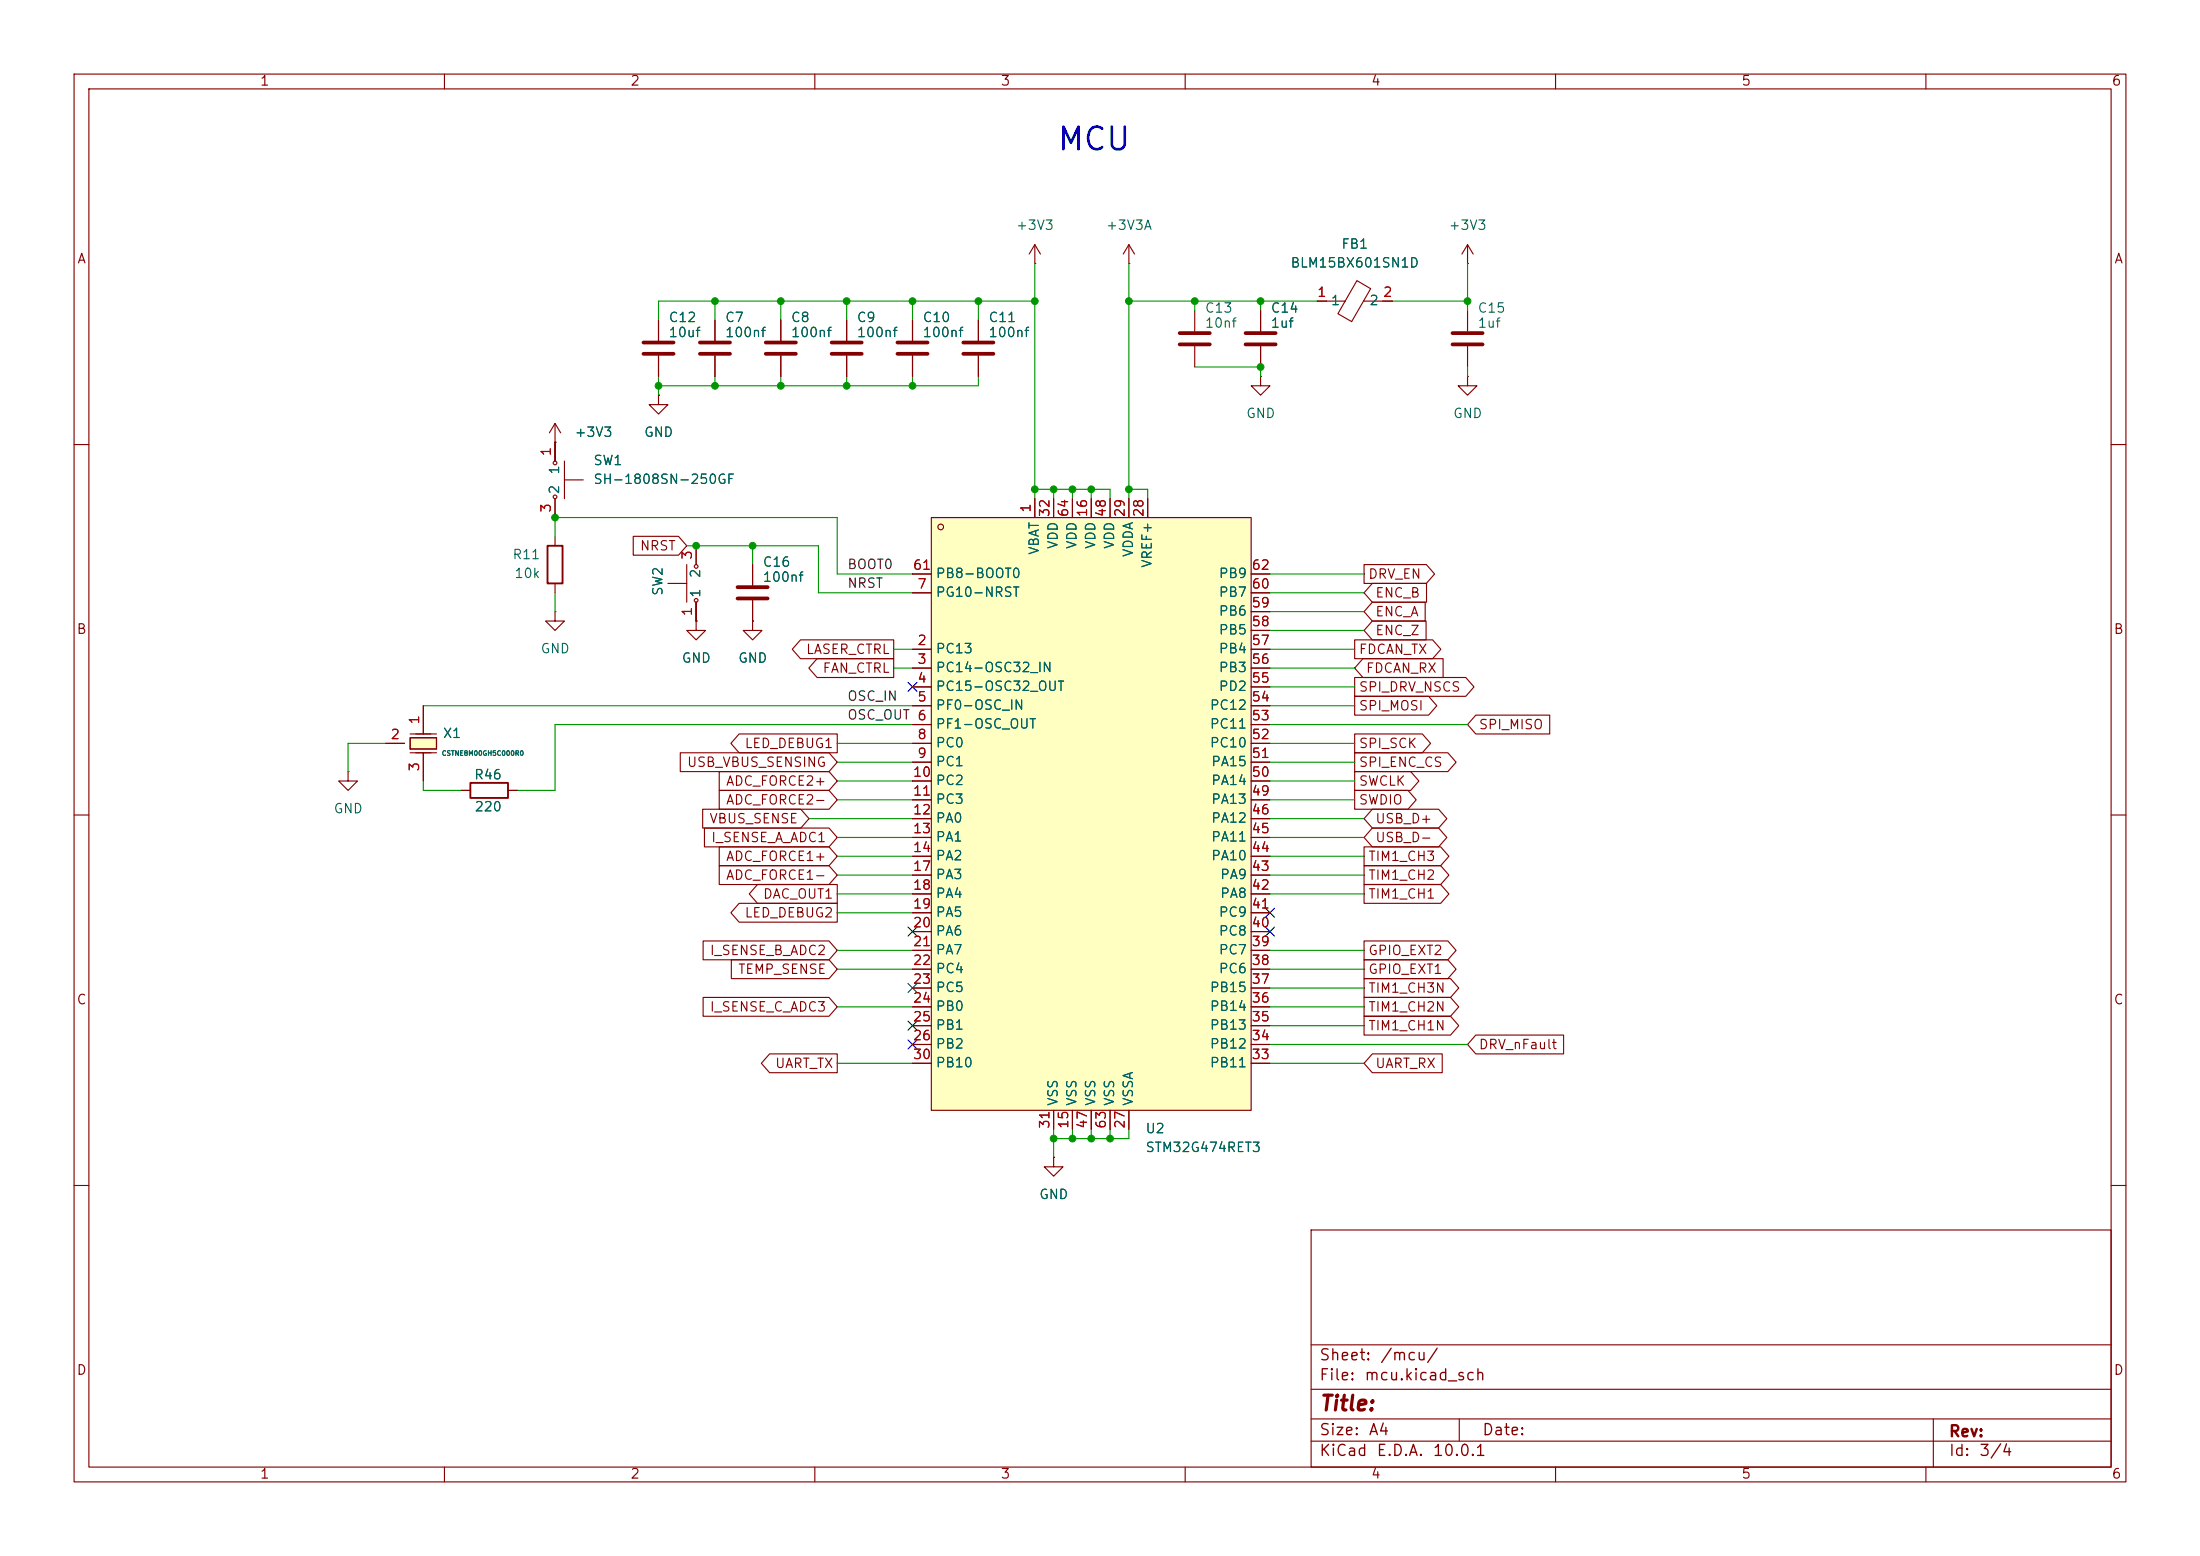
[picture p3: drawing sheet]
<svg xmlns="http://www.w3.org/2000/svg" width="297mm" height="210mm" viewBox="0 0 297 210" stroke-linecap="round" stroke-linejoin="round" font-family="sans-serif">
<g fill="none" stroke="#840000" stroke-width=".15">
<path d="M10 10h277v190h-277zM12 12h273v186h-273zM60 10v2M110 10v2M160 10v2M210 10v2M260 10v2M139.7 35.6h.1M139.7 33l-.8 1.3M139.7 33l.8 1.3M139.7 33v2.6M152.4 35.6h.1"/>
<path d="M152.4 33l-.8 1.3M152.4 33l.8 1.3M152.4 33v2.6M74.9 59.7h.1M74.9 57.2v2.5M74.9 57.2l-.7 1.2M74.9 57.2l.8 1.2M88.9 53.3v1.3h1.3l-1.3 1.3-1.3-1.3h1.3M88.9 53.3h.1M96.5 43.2v2.8M96.5 48v2.8M105.4 43.2v2.8"/>
<path d="M105.4 48v2.8M10 60h2M74.9 72.4v1.3M74.9 78.7v1.3M285 60h2M10 110h2M47 104.1v1.3h1.3l-1.3 1.3-1.3-1.3h1.3M47 104.1h.1M62.2 106.7h1.3M68.6 106.7h1.2M285 110h2M142.2 156.2v1.3h1.3l-1.3 1.3-1.2-1.3h1.2"/>
<path d="M142.2 156.2h.1M10 160h2M177 166h108v32h-108zM285 160h2M60 198v2M110 198v2M160 198v2M177 194.5h108M177 191.5h108M177 187.5h108M177 181.5h108M197 191.5v3"/>
<path d="M210 198v2M260 198v2M261 191.5v6.5"/>
</g>
<path d="M73.9 73.7h2v5h-2zM63.5 105.7h5.1v2h-5.1z" fill="none" stroke="#840000" stroke-width=".25"/>
<path d="M94.5 46.2h4.1M94.5 47.8h4.1M103.4 46.2h4M103.4 47.8h4" fill="none" stroke="#840000" stroke-width=".51"/>
<path d="M55.4 99.6h3.5v1.5h-3.5z" fill="#ffffc2"/>
<g fill="none" stroke="#840000" stroke-width=".15">
<path d="M114.3 43.2v2.8M114.3 48v2.8M123.2 43.2v2.8M123.2 48v2.8M161.3 41.9v2.8M161.3 46.7v2.8M170.2 50.8v1.3h1.2l-1.2 1.2-1.3-1.2h1.3M170.2 50.8h.1M170.2 41.9v2.8M170.2 46.7v2.8M55.4 99.6h3.5v1.5h-3.5zM55.4 99.1h3.5"/>
<path d="M57.1 95.3v3.8M52.1 100.3h2.5M55.4 101.6h3.5M57.1 101.6v3.8"/>
</g>
<path d="M112.3 46.2h4M112.3 47.8h4M121.2 46.2h4M121.2 47.8h4M159.3 45h4M159.3 46.5h4M168.1 45h4.1M168.1 46.5h4.1" fill="none" stroke="#840000" stroke-width=".51"/>
<path d="M125.7 69.9h43.2v80h-43.2z" fill="#ffffc2"/>
<g fill="none" stroke="#840000" stroke-width=".15">
<path d="M183.2 37.9l1.8 1.1-2.5 4.4-1.9-1.1zM198.1 35.6h.1M198.1 33v2.6M198.1 33l-.7 1.3M198.1 33l.8 1.3M74.9 59.7h.1M74.9 59.7v2.5M88.9 53.3h.1M88.9 43.2v2.8M88.9 48v2.8M96.5 43.2v2.8M96.5 48v2.8"/>
<path d="M105.4 43.2v2.8M105.4 48v2.8M114.3 43.2v2.8M114.3 48v2.8M123.2 43.2v2.8M123.2 48v2.8M132.1 43.2v2.8M132.1 48v2.8M170.2 41.9v2.8M170.2 46.7v2.8M177.8 40.6h3.8M184.1 40.6h3.9"/>
<path d="M198.1 50.8v1.3h1.3l-1.3 1.2-1.3-1.2h1.3M198.1 50.8h.1M198.1 41.9v2.8M198.1 46.7v2.8M74.9 67.3v2.6M76.2 62.2v5.1M76.2 64.8h2.5M85.5 72.4h6.1l1.1 1.3-1.1 1.2h-6.1zM90.2 78.7h2.5M92.7 76.2v5.1M94 73.7v2.5M101.6 76.2v2.8"/>
<path d="M123.2 77.5h2.5M125.7 69.9h43.2v80h-43.2zM139.7 67.3v2.6M142.2 67.3v2.6M144.8 67.3v2.6M147.3 67.3v2.6M149.9 67.3v2.6M152.4 67.3v2.6M154.9 67.3v2.6M168.9 77.5h2.5M184.1 76.2h8.5l1.1 1.3-1.1 1.2h-8.5zM185.3 78.7h7.3v2.6h-7.3l-1.2-1.3z"/>
<path d="M57.1 95.3v3.8M74.9 82.6v1.2h1.3l-1.3 1.3-1.2-1.3h1.2M74.9 82.6h.1M94 83.8v1.3h1.2l-1.2 1.3-1.3-1.3h1.3M94 83.8h.1M94 81.3v2.5M99.8 99.1h13.2v2.5h-13.2l-1.1-1.3zM101.6 83.8v1.3h1.3l-1.3 1.3-1.3-1.3h1.3M101.6 83.8h.1M101.6 81v2.8M108.1 86.4h12.5v2.5h-12.5l-1.1-1.3zM110.3 88.9h10.3v2.5h-10.3l-1.1-1.2z"/>
<path d="M123.2 87.6h2.5M123.2 90.2h2.5M123.2 92.7h2.5M123.2 95.3h2.5M123.2 97.8h2.5M123.2 80h2.5M168.9 87.6h2.5M168.9 90.2h2.5M168.9 92.7h2.5M168.9 95.3h2.5M168.9 97.8h2.5M168.9 80h2.5"/>
<path d="M168.9 85.1h2.5M168.9 82.6h2.5M182.9 86.4h10.5l1.1 1.2-1.1 1.3h-10.5zM182.9 94h10l1.1 1.3-1.1 1.2h-10zM182.9 91.4h15l1.1 1.3-1.1 1.3h-15zM182.9 99.1h9.1l1.1 1.2-1.1 1.3h-9.1zM184 88.9h10.8v2.5h-10.8l-1.1-1.2zM185.3 83.8h7.2v2.6h-7.2l-1.2-1.3zM185.3 81.3h7.1v2.5h-7.1l-1.2-1.2zM199.2 96.5h10v2.6h-10l-1.1-1.3zM52.1 100.3h2.5M57.1 101.6v3.8"/>
<path d="M62.2 106.7h1.3M68.6 106.7h1.2M91.8 101.6h20.1l1.1 1.3-1.1 1.2h-20.1zM94.9 109.2h13.2l1.1 1.3-1.1 1.3h-13.2zM95.1 111.8h16.8l1.1 1.2-1.1 1.3h-16.8zM97.1 104.1h14.8l1.1 1.3-1.1 1.3h-14.8zM97.1 106.7h14.8l1.1 1.3-1.1 1.2h-14.8zM97.1 114.3h14.8l1.1 1.3-1.1 1.2h-14.8zM97.1 116.8h14.8l1.1 1.3-1.1 1.3h-14.8zM102.3 119.4h10.7v2.5h-10.7l-1.1-1.2zM123.2 100.3h2.5M123.2 102.9h2.5"/>
<path d="M123.2 105.4h2.5M123.2 108h2.5M123.2 110.5h2.5M123.2 113h2.5M123.2 115.6h2.5M123.2 118.1h2.5M168.9 100.3h2.5M168.9 102.9h2.5M168.9 105.4h2.5M168.9 108h2.5M168.9 110.5h2.5M168.9 113h2.5"/>
<path d="M168.9 115.6h2.5M168.9 118.1h2.5M182.9 101.6h12.6l1.1 1.3-1.1 1.2h-12.6zM182.9 104.1h7.5l1.2 1.3-1.2 1.3h-7.5zM182.9 106.7h7.2l1.1 1.3-1.1 1.2h-7.2zM184.1 114.3h10.4l1.1 1.3-1.1 1.2h-10.4zM184.1 119.4h10.4l1.1 1.3-1.1 1.2h-10.4zM184.1 116.8h10.4l1.1 1.3-1.1 1.3h-10.4zM185.3 111.8h8.9l1.1 1.2-1.1 1.3h-8.9l-1.2-1.3zM185.3 109.2h8.9l1.1 1.3-1.1 1.3h-8.9l-1.2-1.3zM94.9 127h17l1.1 1.3-1.1 1.2h-17zM94.9 134.6h17l1.1 1.3-1.1 1.3h-17z"/>
<path d="M98.7 129.5h13.2l1.1 1.3-1.1 1.3h-13.2zM99.8 121.9h13.2v2.6h-13.2l-1.1-1.3zM123.2 120.7h2.5M123.2 123.2h2.5M123.2 125.7h2.5M123.2 128.3h2.5M123.2 130.8h2.5M123.2 133.4h2.5M123.2 135.9h2.5M123.2 138.4h2.5M168.9 120.7h2.5M168.9 123.2h2.5"/>
<path d="M168.9 125.7h2.5M168.9 128.3h2.5M168.9 130.8h2.5M168.9 133.4h2.5M168.9 135.9h2.5M168.9 138.4h2.5M184.1 132.1h11.7l1.1 1.3-1.1 1.2h-11.7zM184.1 134.6h11.7l1.1 1.3-1.1 1.3h-11.7zM184.1 129.5h11.4l1.1 1.3-1.1 1.3h-11.4zM184.1 137.2h11.7l1.1 1.2-1.1 1.3h-11.7zM184.1 127h11.4l1.1 1.3-1.1 1.2h-11.4zM199.2 139.7h11.9v2.5h-11.9l-1.1-1.2z"/>
<path d="M103.9 142.2h9.1v2.6h-9.1l-1.1-1.3zM123.2 141h2.5M123.2 143.5h2.5M142.2 156.2h.1M142.2 149.9v2.5M144.8 149.9v2.5M147.3 149.9v2.5M149.9 149.9v2.5M152.4 149.9v2.5M168.9 141h2.5M168.9 143.5h2.5M185.3 142.2h9.4v2.6h-9.4l-1.2-1.3z"/>
<circle cx="74.9" cy="62.5" r=".25"/>
<circle cx="74.9" cy="67.1" r=".25"/>
<circle cx="94" cy="76.4" r=".25"/>
<circle cx="127" cy="71.1" r=".38"/>
<circle cx="94" cy="81" r=".25"/>
</g>
<path d="M86.9 46.2h4M86.9 47.8h4M130 46.2h4.1M130 47.8h4.1M196.1 45h4.1M196.1 46.5h4.1M99.6 79.2h4M99.6 80.8h4" fill="none" stroke="#840000" stroke-width=".51"/>
<g fill="none" stroke="#009600" stroke-width=".15">
<path d="M139.7 35.6v31.7M152.4 35.6v31.7M198.1 35.6v6.3M88.9 50.8v2.5M96.5 40.6v2.6M96.5 50.8v1.3M105.4 40.6v2.6M105.4 50.8v1.3M114.3 40.6v2.6M114.3 50.8v1.3M123.2 40.6v2.6M123.2 50.8v1.3"/>
<path d="M132.1 50.8v1.3h-43.2M132.1 40.6v2.6M139.7 40.6h-50.8v2.6M152.4 40.6h25.4M161.3 49.5h8.9v1.3M161.3 40.6v1.3M170.2 40.6v1.3M188 40.6h10.1M198.1 49.5v1.3M74.9 72.4v-2.5h38.1v7.6h10.2M92.7 73.7h17.8v6.3h12.7M101.6 73.7v2.5"/>
<path d="M139.7 66h10.2v1.3M142.2 66v1.3M144.8 66v1.3M147.3 66v1.3M152.4 66h2.5v1.3M171.4 77.5h12.7M57.1 95.3h66.1M74.9 80v2.6M120.6 90.2h2.6M120.6 87.6h2.6M123.2 97.8h-48.3v8.9h-5.1M171.4 92.7h11.5"/>
<path d="M171.4 95.3h11.5M171.4 97.8h26.7M171.4 90.2h11.5M171.4 80h12.7M171.4 82.6h12.7M171.4 87.6h11.5M171.4 85.1h12.7M52.1 100.3h-5.1v3.8M57.1 105.4v1.3h5.1M109.2 110.5h14M113 115.6h10.2M113 118.1h10.2"/>
<path d="M113 113h10.2M113 100.3h10.2M113 105.4h10.2M113 108h10.2M113 102.9h10.2M171.4 115.6h12.7M171.4 110.5h12.7M171.4 118.1h12.7M171.4 113h12.7M171.4 100.3h11.5M171.4 105.4h11.5M171.4 108h11.5"/>
<path d="M171.4 102.9h11.5M113 128.3h10.2M113 130.8h10.2M113 135.9h10.2M113 120.7h10.2M113 123.2h10.2M171.4 128.3h12.7M171.4 130.8h12.7M171.4 133.4h12.7M171.4 138.4h12.7M171.4 135.9h12.7M171.4 120.7h12.7"/>
<path d="M113 143.5h10.2M142.2 152.4v3.8M144.8 152.4v1.3M147.3 152.4v1.3M149.9 152.4v1.3M152.4 152.4v1.3h-10.2M171.4 143.5h12.7M171.4 141h26.7"/>
</g>
<g fill="none" stroke="#000084" stroke-width=".15">
<path d="M122.6 92.1l1.2 1.2M123.8 92.1l-1.2 1.2M122.6 137.8l1.2 1.2M122.6 132.7l1.2 1.3M122.6 125.1l1.2 1.2M123.8 137.8l-1.2 1.2M123.8 132.7l-1.2 1.3M123.8 125.1l-1.2 1.2M170.8 125.1l1.3 1.2M170.8 122.6l1.3 1.2M172.1 125.1l-1.3 1.2M172.1 122.6l-1.3 1.2"/>
<path d="M122.6 140.4l1.2 1.2M123.8 140.4l-1.2 1.2"/>
</g>
<g fill="#009600" stroke="#009600" stroke-width=".14">
<circle cx="161.3" cy="40.6" r=".46"/>
<circle cx="152.4" cy="40.6" r=".46"/>
<circle cx="139.7" cy="40.6" r=".46"/>
<circle cx="132.1" cy="40.6" r=".46"/>
<circle cx="152.4" cy="66" r=".46"/>
<circle cx="142.2" cy="153.7" r=".46"/>
<circle cx="147.3" cy="153.7" r=".46"/>
<circle cx="144.8" cy="153.7" r=".46"/>
<circle cx="170.2" cy="49.5" r=".46"/>
<circle cx="170.2" cy="40.6" r=".46"/>
<circle cx="198.1" cy="40.6" r=".46"/>
<circle cx="96.5" cy="40.6" r=".46"/>
<circle cx="114.3" cy="52.1" r=".46"/>
<circle cx="94" cy="73.7" r=".46"/>
<circle cx="101.6" cy="73.7" r=".46"/>
<circle cx="96.5" cy="52.1" r=".46"/>
<circle cx="88.9" cy="52.1" r=".46"/>
<circle cx="149.9" cy="153.7" r=".46"/>
<circle cx="74.9" cy="69.9" r=".46"/>
<circle cx="105.4" cy="40.6" r=".46"/>
<circle cx="105.4" cy="52.1" r=".46"/>
<circle cx="114.3" cy="40.6" r=".46"/>
<circle cx="144.8" cy="66" r=".46"/>
<circle cx="142.2" cy="66" r=".46"/>
<circle cx="139.7" cy="66" r=".46"/>
<circle cx="147.3" cy="66" r=".46"/>
<circle cx="123.2" cy="40.6" r=".46"/>
<circle cx="123.2" cy="52.1" r=".46"/>
</g>
<text font-size="3" fill="#0000c2" x="142.5" y="21.1">MCU</text>
<text font-size="2" fill="#840000" x="178" y="190.9">Title:</text>
<g font-size="1.5" fill="#840000">
<text x="178" y="184">Sheet:</text>
<text x="186.2" y="184">/mcu/</text>
<text x="178" y="186.7">File:</text>
<text x="184.1" y="186.7">mcu.kicad_sch</text>
<text x="178" y="196.9">KiCad</text>
<text x="178" y="194.1">Size:</text>
<text x="184.7" y="194.1">A4</text>
<text x="185.7" y="196.9">E.D.A.</text>
<text x="193.3" y="196.9">10.0.1</text>
<text x="200" y="194.1">Date:</text>
<text x="263" y="194.3">Rev:</text>
<text x="263" y="196.9">Id:</text>
<text x="267.1" y="196.9">3/4</text>
</g>
<g font-size="1.3" fill="#840000">
<text x="35" y="11.9">1</text>
<text x="85" y="11.9">2</text>
<text x="135" y="11.9">3</text>
<text x="185" y="11.9">4</text>
<text x="235" y="11.9">5</text>
<text x="285" y="11.9">6</text>
<text x="10.3" y="35.9">A</text>
<text x="285.3" y="35.9">A</text>
<text x="86.3" y="74.6">NRST</text>
<text x="184.6" y="78.4">DRV_EN</text>
<text x="185.6" y="81">ENC_B</text>
<text x="185.6" y="83.5">ENC_A</text>
<text x="10.3" y="85.9">B</text>
<text x="108.7" y="88.6">LASER_CTRL</text>
<text x="183.4" y="88.6">FDCAN_TX</text>
<text x="185.6" y="86">ENC_Z</text>
<text x="285.3" y="85.9">B</text>
<text x="111" y="91.1">FAN_CTRL</text>
<text x="183.4" y="93.7">SPI_DRV_NSCS</text>
<text x="184.3" y="91.1">FDCAN_RX</text>
<text x="100.4" y="101.3">LED_DEBUG1</text>
<text x="183.4" y="96.2">SPI_MOSI</text>
<text x="183.4" y="101.3">SPI_SCK</text>
<text x="199.5" y="98.7">SPI_MISO</text>
<text x="92.7" y="103.8">USB_VBUS_SENSING</text>
<text x="97.9" y="106.4">ADC_FORCE2+</text>
<text x="183.4" y="103.8">SPI_ENC_CS</text>
<text x="183.4" y="106.4">SWCLK</text>
<text x="95.7" y="111.4">VBUS_SENSE</text>
<text x="95.9" y="114">I_SENSE_A_ADC1</text>
<text x="97.9" y="108.9">ADC_FORCE2-</text>
<text x="183.4" y="108.9">SWDIO</text>
<text x="185.6" y="114">USB_D-</text>
<text x="185.6" y="111.4">USB_D+</text>
<text x="97.9" y="116.5">ADC_FORCE1+</text>
<text x="97.9" y="119.1">ADC_FORCE1-</text>
<text x="184.6" y="116.5">TIM1_CH3</text>
<text x="184.6" y="119.1">TIM1_CH2</text>
<text x="100.4" y="124.1">LED_DEBUG2</text>
<text x="102.9" y="121.6">DAC_OUT1</text>
<text x="184.6" y="121.6">TIM1_CH1</text>
<text x="95.7" y="129.2">I_SENSE_B_ADC2</text>
<text x="99.5" y="131.8">TEMP_SENSE</text>
<text x="184.6" y="131.8">GPIO_EXT1</text>
<text x="184.6" y="129.2">GPIO_EXT2</text>
<text x="10.3" y="135.9">C</text>
<text x="95.7" y="136.8">I_SENSE_C_ADC3</text>
<text x="184.6" y="134.3">TIM1_CH3N</text>
<text x="184.6" y="136.8">TIM1_CH2N</text>
<text x="285.3" y="135.9">C</text>
<text x="184.6" y="139.4">TIM1_CH1N</text>
<text x="199.5" y="141.9">DRV_nFault</text>
<text x="104.5" y="144.5">UART_TX</text>
<text x="185.6" y="144.5">UART_RX</text>
<text x="10.3" y="185.9">D</text>
<text x="285.3" y="185.9">D</text>
<text x="35" y="199.9">1</text>
<text x="85" y="199.9">2</text>
<text x="135" y="199.9">3</text>
<text x="185" y="199.9">4</text>
<text x="235" y="199.9">5</text>
<text x="285" y="199.9">6</text>
</g>
<g font-size="1.3" fill="#006464">
<text x="137.1" y="31.3">+3V3</text>
<text x="149.2" y="31.3">+3V3A</text>
<text x="181" y="33.9">FB1</text>
<text x="195.5" y="31.3">+3V3</text>
<text x="174.1" y="36.4">BLM15BX601SN1D</text>
<text x="179.6" y="41.5">1</text>
<text x="184.8" y="41.5">2</text>
<text x="90.2" y="45.8">10uf</text>
<text x="90.2" y="43.8">C12</text>
<text x="97.8" y="43.8">C7</text>
<text x="97.8" y="45.8">100nf</text>
<text x="106.7" y="43.8">C8</text>
<text x="106.7" y="45.8">100nf</text>
<text x="115.6" y="43.8">C9</text>
<text x="115.6" y="45.8">100nf</text>
<text x="124.5" y="43.8">C10</text>
<text x="124.5" y="45.8">100nf</text>
<text x="133.4" y="43.8">C11</text>
<text x="133.4" y="45.8">100nf</text>
<text x="162.6" y="44.6">10nf</text>
<text x="162.6" y="42.5">C13</text>
<text x="171.5" y="42.5">C14</text>
<text x="171.5" y="44.6">1uf</text>
<text x="199.4" y="42.5">C15</text>
<text x="199.4" y="44.6">1uf</text>
<text x="77.5" y="59.3">+3V3</text>
<text x="86.9" y="59.3">GND</text>
<text x="168.1" y="56.7">GND</text>
<text x="196.1" y="56.7">GND</text>
<text x="75.8" y="64.2" transform="rotate(-90 75.8 64.2)">1</text>
<text x="80" y="65.6">SH-1808SN-250GF</text>
<text x="80" y="63.1">SW1</text>
<text x="75.8" y="66.8" transform="rotate(-90 75.8 66.8)">2</text>
<text x="69.1" y="75.8">R11</text>
<text x="102.9" y="76.8">C16</text>
<text x="140.6" y="75" transform="rotate(-90 140.6 75)">VBAT</text>
<text x="143.1" y="74.2" transform="rotate(-90 143.1 74.2)">VDD</text>
<text x="145.6" y="74.2" transform="rotate(-90 145.6 74.2)">VDD</text>
<text x="148.2" y="74.2" transform="rotate(-90 148.2 74.2)">VDD</text>
<text x="150.7" y="74.2" transform="rotate(-90 150.7 74.2)">VDD</text>
<text x="153.3" y="75.3" transform="rotate(-90 153.3 75.3)">VDDA</text>
<text x="155.8" y="76.7" transform="rotate(-90 155.8 76.7)">VREF+</text>
<text x="69.4" y="78.3">10k</text>
<text x="89.8" y="80.5" transform="rotate(-90 89.8 80.5)">SW2</text>
<text x="94.8" y="80.8" transform="rotate(-90 94.8 80.8)">1</text>
<text x="94.8" y="78.1" transform="rotate(-90 94.8 78.1)">2</text>
<text x="102.9" y="78.8">100nf</text>
<text x="126.2" y="80.9">PG10-NRST</text>
<text x="126.2" y="78.3">PB8-BOOT0</text>
<text x="164.4" y="83.4">PB6</text>
<text x="164.4" y="80.9">PB7</text>
<text x="164.4" y="78.3">PB9</text>
<text x="72.9" y="88.5">GND</text>
<text x="91.9" y="89.8">GND</text>
<text x="99.6" y="89.8">GND</text>
<text x="126.2" y="88.5">PC13</text>
<text x="164.4" y="88.5">PB4</text>
<text x="164.4" y="86">PB5</text>
<text x="126.2" y="91">PC14-OSC32_IN</text>
<text x="126.2" y="93.6">PC15-OSC32_OUT</text>
<text x="164.4" y="93.6">PD2</text>
<text x="164.4" y="91">PB3</text>
<text x="59.7" y="99.9">X1</text>
<text x="126.2" y="96.1">PF0-OSC_IN</text>
<text x="126.2" y="98.7">PF1-OSC_OUT</text>
<text x="126.2" y="101.2">PC0</text>
<text x="163.2" y="101.2">PC10</text>
<text x="163.2" y="98.7">PC11</text>
<text x="163.2" y="96.1">PC12</text>
<text x="63.9" y="105.5">R46</text>
<text x="126.2" y="103.7">PC1</text>
<text x="126.2" y="106.3">PC2</text>
<text x="163.4" y="106.3">PA14</text>
<text x="163.4" y="103.7">PA15</text>
<text x="45" y="110.1">GND</text>
<text x="64" y="109.8">220</text>
<text x="126.2" y="108.8">PC3</text>
<text x="126.2" y="111.4">PA0</text>
<text x="126.2" y="113.9">PA1</text>
<text x="163.4" y="113.9">PA11</text>
<text x="163.4" y="111.4">PA12</text>
<text x="163.4" y="108.8">PA13</text>
<text x="126.2" y="116.4">PA2</text>
<text x="126.2" y="119">PA3</text>
<text x="163.4" y="116.4">PA10</text>
<text x="164.6" y="119">PA9</text>
<text x="126.2" y="121.5">PA4</text>
<text x="126.2" y="124.1">PA5</text>
<text x="164.4" y="124.1">PC9</text>
<text x="164.6" y="121.5">PA8</text>
<text x="126.2" y="126.6">PA6</text>
<text x="126.2" y="129.1">PA7</text>
<text x="126.2" y="131.7">PC4</text>
<text x="164.4" y="131.7">PC6</text>
<text x="164.4" y="129.1">PC7</text>
<text x="164.4" y="126.6">PC8</text>
<text x="126.2" y="134.2">PC5</text>
<text x="126.2" y="136.8">PB0</text>
<text x="163.2" y="136.8">PB14</text>
<text x="163.2" y="134.2">PB15</text>
<text x="126.2" y="139.3">PB1</text>
<text x="126.2" y="141.8">PB2</text>
<text x="163.2" y="141.8">PB12</text>
<text x="163.2" y="139.3">PB13</text>
<text x="126.2" y="144.4">PB10</text>
<text x="143.1" y="149.4" transform="rotate(-90 143.1 149.4)">VSS</text>
<text x="145.6" y="149.4" transform="rotate(-90 145.6 149.4)">VSS</text>
<text x="148.2" y="149.4" transform="rotate(-90 148.2 149.4)">VSS</text>
<text x="150.7" y="149.4" transform="rotate(-90 150.7 149.4)">VSS</text>
<text x="153.3" y="149.4" transform="rotate(-90 153.3 149.4)">VSSA</text>
<text x="163.2" y="144.4">PB11</text>
<text x="154.6" y="155.8">STM32G474RET3</text>
<text x="154.6" y="153.3">U2</text>
<text x="140.2" y="162.2">GND</text>
</g>
<g font-size="1.3" fill="#a90000">
<text x="177.7" y="40.4">1</text>
<text x="186.6" y="40.4">2</text>
<text x="74.7" y="61.7" transform="rotate(-90 74.7 61.7)">1</text>
<text x="74.7" y="69.3" transform="rotate(-90 74.7 69.3)">3</text>
<text x="139.4" y="69.3" transform="rotate(-90 139.4 69.3)">1</text>
<text x="142" y="69.9" transform="rotate(-90 142 69.9)">32</text>
<text x="144.5" y="69.9" transform="rotate(-90 144.5 69.9)">64</text>
<text x="147.1" y="69.9" transform="rotate(-90 147.1 69.9)">16</text>
<text x="149.6" y="69.9" transform="rotate(-90 149.6 69.9)">48</text>
<text x="152.1" y="69.9" transform="rotate(-90 152.1 69.9)">29</text>
<text x="154.7" y="69.9" transform="rotate(-90 154.7 69.9)">28</text>
<text x="93.7" y="75.6" transform="rotate(-90 93.7 75.6)">3</text>
<text x="123.1" y="77.2">61</text>
<text x="168.9" y="77.2">62</text>
<text x="93.7" y="83.3" transform="rotate(-90 93.7 83.3)">1</text>
<text x="123.8" y="79.8">7</text>
<text x="168.9" y="82.3">59</text>
<text x="168.9" y="79.8">60</text>
<text x="123.8" y="87.4">2</text>
<text x="123.8" y="89.9">3</text>
<text x="168.9" y="89.9">56</text>
<text x="168.9" y="87.4">57</text>
<text x="168.9" y="84.8">58</text>
<text x="123.8" y="92.5">4</text>
<text x="123.8" y="95">5</text>
<text x="168.9" y="95">54</text>
<text x="168.9" y="92.5">55</text>
<text x="52.6" y="100.1">2</text>
<text x="56.9" y="97.9" transform="rotate(-90 56.9 97.9)">1</text>
<text x="123.8" y="100.1">8</text>
<text x="123.8" y="97.5">6</text>
<text x="168.9" y="100.1">52</text>
<text x="168.9" y="97.5">53</text>
<text x="56.9" y="104.2" transform="rotate(-90 56.9 104.2)">3</text>
<text x="123.1" y="105.2">10</text>
<text x="123.1" y="107.7">11</text>
<text x="123.8" y="102.6">9</text>
<text x="168.9" y="107.7">49</text>
<text x="168.9" y="105.2">50</text>
<text x="168.9" y="102.6">51</text>
<text x="123.1" y="110.2">12</text>
<text x="123.1" y="112.8">13</text>
<text x="168.9" y="112.8">45</text>
<text x="168.9" y="110.2">46</text>
<text x="123.1" y="115.3">14</text>
<text x="123.1" y="117.9">17</text>
<text x="168.9" y="117.9">43</text>
<text x="168.9" y="115.3">44</text>
<text x="123.1" y="120.4">18</text>
<text x="123.1" y="122.9">19</text>
<text x="123.1" y="125.5">20</text>
<text x="168.9" y="125.5">40</text>
<text x="168.9" y="122.9">41</text>
<text x="168.9" y="120.4">42</text>
<text x="123.1" y="128">21</text>
<text x="123.1" y="130.6">22</text>
<text x="168.9" y="130.6">38</text>
<text x="168.9" y="128">39</text>
<text x="123.1" y="133.1">23</text>
<text x="123.1" y="135.6">24</text>
<text x="168.9" y="135.6">36</text>
<text x="168.9" y="133.1">37</text>
<text x="123.1" y="138.2">25</text>
<text x="123.1" y="140.7">26</text>
<text x="123.1" y="143.3">30</text>
<text x="168.9" y="143.3">33</text>
<text x="168.9" y="140.7">34</text>
<text x="168.9" y="138.2">35</text>
<text x="142" y="152.4" transform="rotate(-90 142 152.4)">31</text>
<text x="144.5" y="152.4" transform="rotate(-90 144.5 152.4)">15</text>
<text x="147.1" y="152.4" transform="rotate(-90 147.1 152.4)">47</text>
<text x="149.6" y="152.4" transform="rotate(-90 149.6 152.4)">63</text>
<text x="152.1" y="152.4" transform="rotate(-90 152.1 152.4)">27</text>
</g>
<g font-size="1.3" fill="#0f0f0f">
<text x="114.3" y="77.1">BOOT0</text>
<text x="114.3" y="79.7">NRST</text>
<text x="114.3" y="94.9">OSC_IN</text>
<text x="114.3" y="97.4">OSC_OUT 6</text>
</g>
<text font-size=".6" fill="#006464" x="59.6" y="102.1">CSTNE8M00GH5C000R0</text>
</svg>
